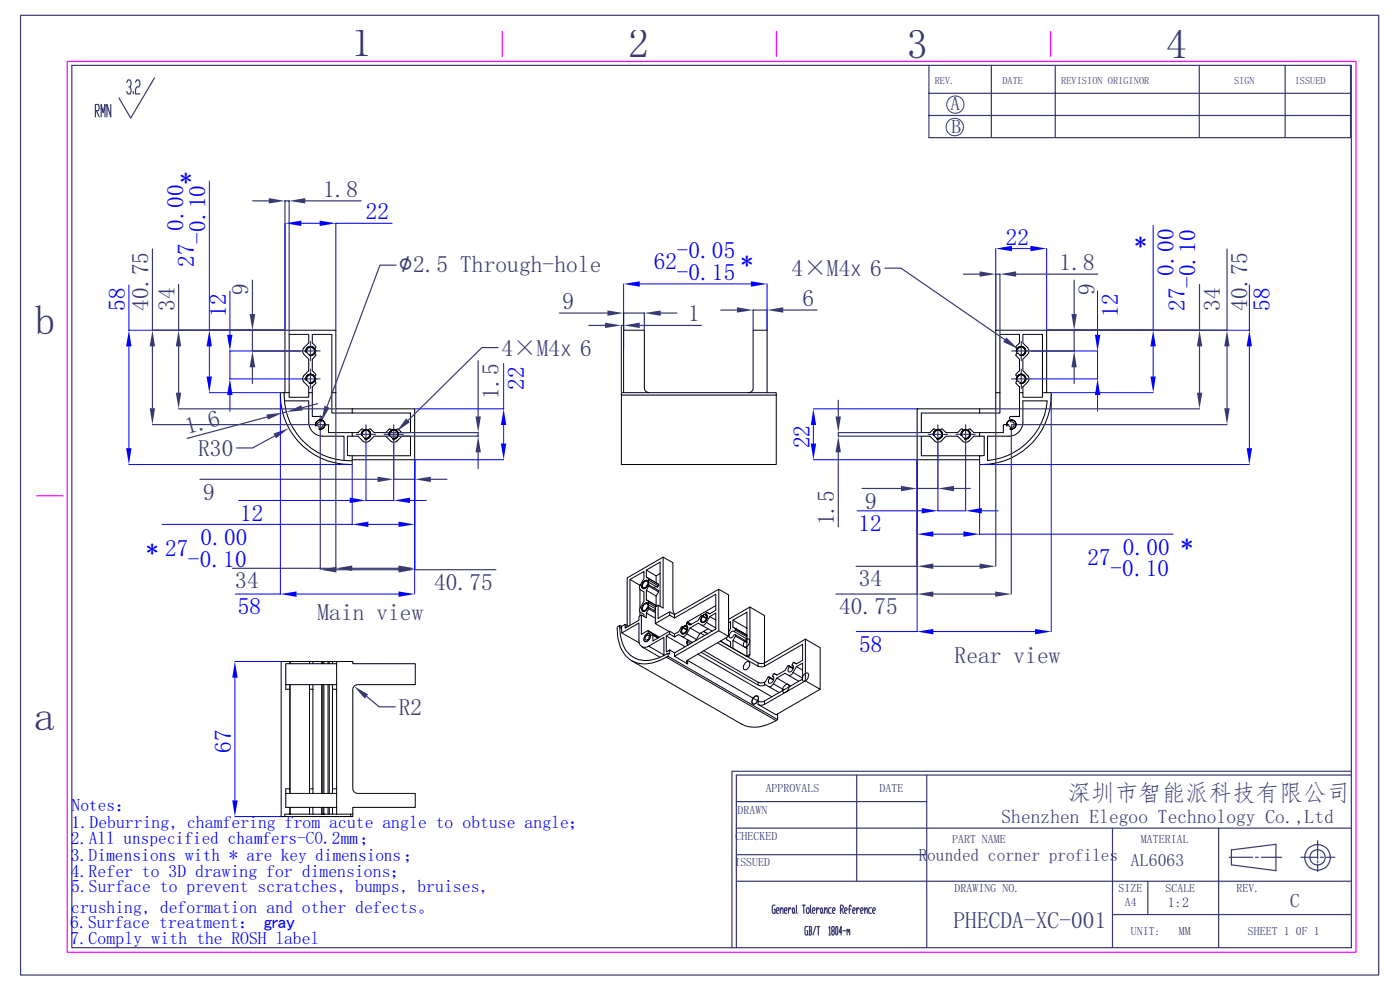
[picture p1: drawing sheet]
<svg xmlns="http://www.w3.org/2000/svg" width="297mm" height="210mm" viewBox="0 0 297 210" stroke-linecap="round" stroke-linejoin="round" font-family="sans-serif">
<g fill="none" stroke="#393972" stroke-width=".25">
<path d="M4.4 3.2h288.1v203.6h-288.1zM15.2 13.9h271.5v187.1h-271.5zM26.9 17.5l.2-.5h.5l.2 .9-.2 .5h-.3M27.6 18.4l.2 .5-.2 1h-.5l-.2-.5M28.3 19.4v.5M28.7 17.5l.3-.5h.5l.2 .9-.2 .5h-.5l-.3 .5v1h1M32.8 16.5l-5.1 8.5-2.5-4.2M197.1 13.9v15.3h89.4v-15.3M197.1 19.8h89.4M210.3 13.9v15.3M223.9 13.9v15.3M254.4 13.9v15.3"/>
<path d="M272.6 13.9v15.3M20.2 23.5h.7l.1-.4-.1-.9h-.7v2.6M20.4 23.5l.6 1.3M21.5 24.8v-2.6l.4 1.7 .4-1.7v2.6M23.5 22.2v2.6l-.8-2.6v2.6M197.1 24.5h89.4M156.2 175.7h130.5M156.2 170h40.4M181.7 164.4v22.5M196.6 164.4v36.6M236 175.7v25.3M258.5 175.7v25.3"/>
<path d="M279.5 178.3v3.9M286.7 163.6h-131.4v37.4M286.7 164.4h-130.5v36.6M156.2 186.9h130.5M156.2 181.3h40.4M164.4 192h-.4l-.2 .3v1.1l.2 .3h.4v-.8h-.1M164.7 193.2h.4l.2-.3-.2-.3h-.3l-.1 .3v.5l.1 .3h.3M165.5 193.2l.3-.6h.2l.1 1.1M165.5 192.6v1.1M166.4 193.2h.4l.2-.3-.2-.3h-.3l-.1 .3 .1 .8h.3M167.3 192.6v1.1M167.8 192.9l-.1-.3h-.2l-.2 .6"/>
<path d="M168.2 192.6h.2l.1 .3-.1 .8h-.2l-.1-.3zM168.5 193.4l.2 .3M169 192l.1 1.7M170.2 192h.6M170.5 192v1.7M171.2 192.6h.3l.2 .3v.5l-.2 .3h-.3l-.1-.3v-.5zM171.3 196.5h-.4l-.1 .3 .1 1.5h.4v-.9h-.1M171.6 196.5h.4l.2 .3-.2 .6M171.7 197.4h.3l.2 .6-.2 .3h-.4M171.7 196.5v1.8M171.9 192v1.4l.2 .3M172.3 193.2h.5l.1-.3-.1-.3h-.3l-.2 .3v.5l.2 .3h.3"/>
<path d="M173 196.5l-.5 1.8M173.2 192.6v1.1M173.3 196.5h.6M173.6 196.5v1.8M173.8 192.9l-.1-.3h-.2l-.3 .6M174.2 192.6l.3 .3v.5l-.2 .3-.2-.3zM174.5 193.4l.1 .3M174.9 193.2l.4-.6 .2 1.1M174.9 192.6v1.1M175.9 196.8l.1-.3v1.8M175.9 198.3h.2M176.3 192.6h-.4l-.1 .3 .1 .8h.4"/>
<path d="M176.6 197.4l-.2-.6 .2-.3h.3l.1 .6-.1 .3h-.3l-.2 .3 .2 .6h.3l.1-.3-.1-.6M176.6 193.2h.4l.2-.3-.2-.3h-.3l-.1 .3 .1 .8h.3M177.4 196.5h.2l.1 .3-.1 1.5h-.2l-.1-.3zM178.3 192.9h.4l.2-.3-.2-.6h-.4v1.7M178.5 192.9l.4 .8M178.6 197.7h-.6l.4-1.2v1.8M178.9 197.4h.5M179.2 193.2h.4l.1-.3-.1-.3h-.3l-.1 .3v.5l.1 .3h.3M179.7 197.4l.1-.3 .2 .6M179.7 197.1v1.2M180 197.4l.1-.3 .2 1.2M180 192.9h.5"/>
<path d="M180.6 192.3l-.1-.3h-.2l-.1 1.7M180.9 193.2h.4l.1-.3-.1-.3h-.3l-.1 .3 .1 .8h.3M181.7 192.6v1.1M182.3 192.9l-.1-.3h-.2l-.3 .6M182.6 193.2h.4l.1-.3-.1-.3h-.3l-.1 .3 .1 .8h.3M183.4 193.2l.5-.6 .1 1.1M183.4 192.6v1.1M184.9 192.6h-.5l-.1 .3 .1 .8h.5M185.1 193.2h.4l.2-.3-.2-.3h-.2l-.2 .3v.5l.2 .3h.2M236 194h50.7M243.5 186.9v7.1M260.8 181.8h4.9"/>
<path d="M261.2 180.3l9.5-1.2v5.6l-9.5-1.2zM266.4 181.8h.6M267.6 181.8h4.3M276 181.8h3.5M279.5 182.6v.4M279.5 183.4v1.5M280.1 181.8h.7M281.3 181.8h1.9"/>
<circle cx="279.5" cy="181.9" r="1.63"/>
<circle cx="279.5" cy="181.9" r="2.72"/>
</g>
<path d="M14.3 13h273.4v189h-273.4zM106.6 6.7v5.3M164.7 6.7v5.3M222.9 6.7v5.3M7.7 105.2h5.7" fill="none" stroke="#f0f" stroke-width=".25"/>
<g fill="none" stroke="#393972" stroke-width=".21">
<circle cx="202.6" cy="27" r="1.87"/>
<circle cx="202.7" cy="22.2" r="1.85"/>
</g>
<g fill="none" stroke="#000" stroke-width=".21">
<path d="M60.3 83.3h1M60.3 85h5.2v4.6a2.98 2.98 0 0 0 3 2.9h4.5v5.2M60.5 83.3v-13.3h10.7v13.3M61.3 83.3v1h4.2v-1h.8v5l2 .1-.2 1.1a.61 .61 0 0 0-.7 .5 .61 .61 0 0 0 .5 .7 .61 .61 0 0 0 .7-.6h1l.1 1.7h5v.7M61.3 83.3v-12.4h4.2v1.9l-1 1a.97 .97 0 0 0 0 1.4l1 1v2.4l-1 1.1a.97 .97 0 0 0 0 1.4l1 1v1.2M66.3 83.3v-1.2l.7-1-.5-.3a.8 .8 0 0 1-1.2 .2 .8 .8 0 0 1 0-1.3 .8 .8 0 0 1 1.2 .3l.5-.4-.7-1v-2.4l.7-.9-.5-.4a.8 .8 0 0 1-1.2 .2 .8 .8 0 0 1 0-1.2 .8 .8 0 0 1 1.2 .2l.5-.4-.7-.9v-1.9h4.1v12.4M70.4 83.3v4.3h4.3M70.4 83.3h.8M71.2 83.3v3.4h3.5M73.7 92.5h2.2l1.1 1a.97 .97 0 0 0 1.4 0l1-1h2.4l1 1a.97 .97 0 0 0 1.4 0l1.1-1h1.8v4.2l-13.4-.1zM74.7 96.7v1.8a14.8 14.8 0 0 1-15.2-15.2h.8a13.9 13.9 0 0 0 14.4 14.4M74.7 87.6h12.4v4.2h-1.8l-1-.8-.4 .4a.82 .82 0 0 1 .3 1.3 .82 .82 0 0 1-1.3 0 .82 .82 0 0 1 .2-1.3l-.3-.4-1 .8h-2.4l-1-.8-.3 .4a.82 .82 0 0 1 .2 1.3 .82 .82 0 0 1-1.3 0 .82 .82 0 0 1 .3-1.3l-.4-.4-1 .8h-1.2"/>
<path d="M74.7 86.7h13.3v10.8h-13.3M74.7 86.7v.9M140.7 118.2l-7.6 4.4v10.1M131.5 133.1a7 7 0 0 0 3.1 6.5 6.9 6.9 0 0 0 6.8-.8l.3-.2v.6l-.3 .2M131.5 133.1v-.4l-.6 .3a7.7 7.7 0 0 0 3.1 7.2 7 7 0 0 0 6.8-.5l.6-.3M131.5 133.1l.4 .2v1l3.7 2.1M131.5 132.7l.4 .2M131.9 132.9l.7-.5v.8l3-1.6v-.8l.5-.3v4.1l1.3-.8 .1 .1M131.9 132.9v.4M131.9 134.3l3.7-2.2v3.7a1.3 1.3 0 0 0 .6 1.3 1.3 1.3 0 0 0 1.4 0M132.6 132.4l.7 .4M132.6 132.8l.4 .2"/>
<path d="M133.6 122.9l2.2 1.2M135.8 124.1v.1M135.8 125v4.1M135.8 129.8v.8M135.8 124.1h.1M136.1 130.5l1 .5v-1l1.9 1.1M136.1 137.2l3.9 2.2M136.6 128.2l.5-.3h.2a1.16 1.16 0 0 1-.9 1.8 .98 .98 0 0 1 .2-1.5zM136.6 123.4l.5-.3h.2a1.12 1.12 0 0 1-.9 1.7 .98 .98 0 0 1 .2-1.4zM136.6 123.4l.5-.3h.2a1.12 1.12 0 0 1-.9 1.7 1.12 1.12 0 0 1 .9-1.7 1.12 1.12 0 0 1-.9 1.7 .98 .98 0 0 1 .2-1.4zM136.6 130.8v-.5l-.7-.4a.79 .79 0 0 1 0-1.1l.7-1.3v-2l-.7-.4a.86 .86 0 0 1 0-1.1l.7-1.3v-1.5l-3 1.7v9.7M137 134.6l.5-.2h.3a1.12 1.12 0 0 1-1 1.7 1.04 1.04 0 0 1 .2-1.5z"/>
<path d="M137.1 127.2l2.3 1.4-1.8-1.1M137.1 125.2l2.1 1.2v2M137.1 120.9l2.1 1.3 .8-.5M137.1 122.4l2.6 1.5M137.3 128.2l1.7 .9M137.4 134.7l.4 .2M137.5 133.8l2.4 1.4M137.5 133.9l-.1 .8a.63 .63 0 0 0-.5 .4 .63 .63 0 0 0 .2 .7l.5-.3 .1-.5 .7-.4 .1 .1M137.5 133.9l2.3 1.3M137.6 123l-.3 .3a.85 .85 0 0 0-1 1.1 .5 .5 0 0 0 .6 .3 .5 .5 0 0 0 .3-.5l.1-.2h.3v.3M137.6 127.9l-.3 .3a.82 .82 0 0 0-.8 .2 .82 .82 0 0 0-.2 .9 .5 .5 0 0 0 .6 .2 .5 .5 0 0 0 .3-.5l.1-.2h.3v.3M137.6 123l2.1 1.3-.3 .3-2.1-1.3"/>
<path d="M137.6 127.9l1.5 .8M137.6 137.1l3.2-1.9v3.8M137.6 122.7l-.5-.3v-1.5l2.9-1.7v9.4M137.6 122.7v.3M137.6 124.3l-.5 .9v2l.5 .3M137.6 127.5v.4M137.6 124.3l2.1 1.2-.5 .9M137.6 124.1l2.1 1.1v.3M137.6 122.7l2.1 1.2v.4M137.6 128.8l1.4 .9M137.6 129.1l-.5 .9M137.6 137.1l3.2 1.8"/>
<path d="M137.6 129.1l1.4 .8M138.5 134.6l1.1 .7M138.5 134.7v1.3l3.6-2.1v.6l-.7 .4v3.4l.7-.4M138.5 134.7l1 .7M139 129.3l-.3 .2M139.2 122.2v1.4M139.2 124.4l-.5 .3M139.6 128.4l1.1 .6v-10.8l2 1.2v10l.5 1M141.4 139.4l23.2 13.5 .4-.3M141.4 134.9l3.9 2.3M141.7 139.2l23.3 13.4v-1.2M142.1 137.9v.9l-.4-.2"/>
<path d="M142.1 137.9l1 .6M142.1 134.5l1 .6M142.1 133.9l1 .6M142.1 129.8v.7M143.1 139.2l9.4-5.4 2.1 1.2-8.7 5a.44 .44 0 0 0-.3 .4 .44 .44 0 0 0 .3 .4zM143.1 131.1l-1-.6-3.1 1.8 2.9 1.7M143.1 130.4l-1-.6-2.5 1.4v-2.8l-.6 .4v3.5M144.7 135l2.2 1.3M144.7 133h-.2l-.5 1-.9 .5v.6l.9-.5 .7 .4M144.7 133l1 .5-1-.5M144.9 133l.3-.2 .5-.1a1.12 1.12 0 0 1-1 1.7 .96 .96 0 0 1 .2-1.4zM144.9 133.2l.8 .4"/>
<path d="M145.5 132.9l.2 .1M145.7 134.4a.81 .81 0 0 1-1 .6M145.8 136l.1 .1M145.8 131.9l.1 .1M145.8 132l.8 .4-.7-.4M145.9 132.3l-.3 .1-.1 .5a.82 .82 0 0 1 .2 .8 .82 .82 0 0 1-.7 .6 .5 .5 0 0 1-.5-.4 .5 .5 0 0 1 .3-.5l.1-.2-.2-.2M145.9 132v.3M145.9 136.1v.6M145.9 132.3l.5 .3M145.9 136.1l.7 .4M146 135.8l-.1 .1a.47 .47 0 0 0-.3 .5 .47 .47 0 0 0 .4 .4M146.4 133.2l2.1 1.2 1.7-1"/>
<path d="M147.7 135.7l-.1 .2M148 138.8l15.7 9M148.5 134.4l-.8 1.3-2-1.3M148.6 134.3l.9 .5M148.8 138.4l12 6.9a1.38 1.38 0 0 0 1.5-.1l.8 .5M148.8 132.6l-.7-.4-1.7 1-.7 1.2M148.8 132.6l2.3 1.2M148.9 130.5l1 .6-1-.5M148.9 130.6l-.3 .1-.5 .9-1.7 1-.5-.3M149.1 130.8l.8 .4M149.1 130.6l.5-.3h.3a1.12 1.12 0 0 1-1.1 1.7 1.04 1.04 0 0 1 .3-1.4zM149.3 138l11.5 6.7v.6"/>
<path d="M149.3 133.9l.8 .5M149.6 130.5l.3 .1M149.9 132l.7-1.2 1.2-.8v3.4l-8.7 5.1v.7M149.9 132a.87 .87 0 0 1-1.1 .6M149.9 132l1.9 1.2M150 129.9l-.2 .1-.2 .5a.81 .81 0 0 1 .2 .9 .81 .81 0 0 1-1 .4v-.3l.3-.7-.2-.2M150 129.9l.6 .3 1.2-.8v-3.3l-8.7 5v-.7l9.4-5.4v8.8M150 129.9l.6 .3M150.6 130.8l1.2 .7M151.8 133.4v.1M151.8 128.5l-5.9 3.4-.3 .5M152.2 136.3l8.6 5"/>
<path d="M152.5 125l2.1 1.2v8.8M154.1 135.3l.2 .4 .7 .4v1.2M154.6 132.1l.4-.2v1.4l-.4 .8M155.5 135.8l3 1.7M155.5 131.6l3 1.6M155.5 133l3 1.7-2.5-1.4M155.7 134l2.8 1.5M156 133.7l-.3 .3a.88 .88 0 0 0-1 1.1 .52 .52 0 0 0 .6 .2 .52 .52 0 0 0 .4-.5v-.2h.3v.3M156 133.7l2.5 1.4M156 133.3l-.5-.3v-1.4l3-1.7v9.3M156 133.3v.4M156 134.9l-.5 .9v1.8"/>
<path d="M156 134.7l2.5 1.4M156 134.9l2.5 1.4M158.1 135.8l.3-.2 .5-.1a1.12 1.12 0 0 1-1 1.7 .96 .96 0 0 1 .2-1.4zM158.5 135.7l-.3 .2M159.1 138.8l-.6 .4M159.1 128.8l-4.5 2.6M170.9 135.6l3.1 1.8v8.8M170.9 135.6v8.8M170.9 135.6l-8.7 5M134 140.2l23.3 13.4a7 7 0 0 0 6.7-.4l.6-.3M145.8 140.1h.1M145.9 140.1v.7"/>
<path d="M145.9 140.1l14.9 8.6M158.1 140.6l.5-.3 .3 .1a1.12 1.12 0 0 1-1 1.7 .98 .98 0 0 1 .2-1.5zM159.9 147.9l.5-.3h.3a1.14 1.14 0 0 1-1 1.7 .98 .98 0 0 1 .2-1.4zM160.8 148.7v.7l3.8 2.2 9.4-5.4-3.1-1.8-8.7 5-.4 .2-1-.2M160.8 148.7l.4 .2 1-.2M160.8 144.7l.4 .1 1-.1M160.8 140.6l.4 .1 1-.1M162.2 140.6v-10l-3.1-1.8v10a.45 .45 0 0 1-.2 .4 .45 .45 0 0 1-.5 0l-5.6-3.2 8 4.6v.7M162.2 140.6v.7M162.2 144.7v.6M162.2 148.7v.7M163.1 143.6l1 .6-.9-.6"/>
<path d="M163.1 145.7l2.2 1.2M163.2 143.6l-.3 .1-.7 1M163.3 143.8l.8 .5M163.9 143.5l.2 .1M164.1 145.1a1 1 0 0 1-1 .6M164.1 145.1l2.2 1.2M164.3 142.9l-.3 .1-.1 .5a.71 .71 0 0 1 .3 .7 .71 .71 0 0 1-.5 .6 .41 .41 0 0 1-.5 .1 .41 .41 0 0 1-.2-.5l.3-.6-.1-.2M164.3 142.9l.5 .3M164.8 143.8l2.9 1.7M166.5 145.4l.2-.2h.5a1.14 1.14 0 0 1-1 1.7 1.06 1.06 0 0 1 .3-1.5zM167.3 143.2l-.8-.4-1.7 1-.7 1.3M167.3 143.2l2.2 1.3"/>
<path d="M167.3 141.2h-.2l-.6 1-1.7 1-.5-.3M167.3 141.2l1 .6-1-.6M167.5 141.4l.7 .4M168 141.1l.2 .1M168.2 142.6l.8-1.2 1.3-.7v3.3l-8.1 4.7M168.2 142.6a.81 .81 0 0 1-.9 .6M168.2 142.6l2.1 1.2M168.3 141.4l-.3 .2M168.4 140.5l.6 .3 1.3-.7v-3.4l-8.1 4.6-.4 .2-1-.2M168.4 140.5l-.2 .2-.2 .4a.82 .82 0 0 1 .3 .8 .82 .82 0 0 1-.7 .6 .5 .5 0 0 1-.5-.3 .5 .5 0 0 1 .2-.6l.2-.2-.2-.2M168.4 140.5l.6 .3M169 141.4l1.3 .7"/>
<path d="M170.6 143l.3-.2h.5a1.12 1.12 0 0 1-1 1.7 .98 .98 0 0 1 .2-1.5z"/>
</g>
<path d="M44.4 38.4v31.6h16M44.4 73.5v6.4M44.4 83.3h15" fill="none" stroke="#00f" stroke-width=".21"/>
<g fill="#00f">
<path d="M43.8 79.9h1.2l-.6 3.4z"/>
<path d="M44.4 70l.6 3.5h-1.2z"/>
</g>
<path d="M74.7 98.6v12.6h-40.3M88 97.6v13.6M78.1 111.2h6.4" fill="none" stroke="#00f" stroke-width=".21"/>
<g fill="#00f">
<path d="M84.5 110.6l3.5 .6-3.5 .6z"/>
<path d="M74.7 111.2l3.4-.6v1.2z"/>
</g>
<path d="M67.9 92v28.8M88 97.6v23.2h17.2M71.4 120.8h13.1" fill="none" stroke="#393972" stroke-width=".25"/>
<g fill="#393972">
<path d="M67.9 120.8l3.5-.5v1.1z"/>
<path d="M84.5 120.3l3.5 .5-3.5 .6z"/>
</g>
<path d="M53.6 42.6h3.4M64.8 42.6h11.8M60.5 70v-27.4h.8v28.3" fill="none" stroke="#393972" stroke-width=".25"/>
<g fill="#393972">
<path d="M57 42l3.5 .6-3.5 .6z"/>
<path d="M61.3 42.6l3.5-.6v1.2z"/>
</g>
<path d="M101.4 76.5v11.8M81.9 91.8h19.5v.7h-19.5M101.4 96v3.4" fill="none" stroke="#393972" stroke-width=".25"/>
<g fill="#393972">
<path d="M101.4 92.5l.6 3.5h-1.1z"/>
<path d="M100.9 88.3h1.1l-.6 3.5z"/>
</g>
<path d="M58.3 92.5l-4.7 2.5h-3.4" fill="none" stroke="#393972" stroke-width=".25"/>
<path d="M58 92l3.3-1.2-2.8 2.2z" fill="#393972"/>
<path d="M56.6 88.5l-16.9 4.5M60.7 87.3l-.7 .2M67.4 85.6l-3.3 .9" fill="none" stroke="#393972" stroke-width=".25"/>
<g fill="#393972">
<path d="M60.7 87.4l3.2-1.4 .3 1.1z"/>
<path d="M56.5 87.9l3.5-.3-3.2 1.4z"/>
</g>
<path d="M106.8 77.1v9.6h-18.8M88 97.5h18.8M106.8 90.2v3.9" fill="none" stroke="#00f" stroke-width=".21"/>
<g fill="#00f">
<path d="M106.3 94.1h1.1l-.6 3.4z"/>
<path d="M106.8 86.7l.6 3.5h-1.1z"/>
</g>
<path d="M48.8 61.7v9.3M63.8 74.4h-15v6h15M48.8 83.8v3.4" fill="none" stroke="#00f" stroke-width=".21"/>
<g fill="#00f">
<path d="M48.8 80.4l.5 3.4h-1.1z"/>
<path d="M48.2 71h1.1l-.5 3.4z"/>
</g>
<path d="M77.6 94.2v12h5.9v-12M50.6 106.2h23.6M87 106.2h3.4" fill="none" stroke="#00f" stroke-width=".21"/>
<g fill="#00f">
<path d="M83.5 106.2l3.5-.6v1.1z"/>
<path d="M74.2 105.6l3.4 .6-3.4 .5z"/>
</g>
<path d="M71.2 86.8v33.7h-21.9M88 97.6v22.9M74.7 120.5h9.8" fill="none" stroke="#393972" stroke-width=".25"/>
<g fill="#393972">
<path d="M84.5 120l3.5 .5-3.5 .6z"/>
<path d="M71.2 120.5l3.5-.5v1.1z"/>
</g>
<path d="M37.9 60.4v9.6h22.5M37.9 73.5v9.8M37.9 86.7h33.3" fill="none" stroke="#393972" stroke-width=".25"/>
<g fill="#393972">
<path d="M37.3 83.3h1.1l-.5 3.4z"/>
<path d="M37.9 70l.5 3.5h-1.1z"/>
</g>
<path d="M83.5 94.2v7.5h4.5v-4.1M42.4 101.7h37.7M91.4 101.7h3.4" fill="none" stroke="#393972" stroke-width=".25"/>
<g fill="#393972">
<path d="M88 101.7l3.4-.6v1.2z"/>
<path d="M80.1 101.1l3.4 .6-3.4 .6z"/>
</g>
<path d="M53.6 59.4v7.2M53.6 77.9v3.4M60.4 70h-6.8v4.4h10.2" fill="none" stroke="#393972" stroke-width=".25"/>
<g fill="#393972">
<path d="M53.6 74.4l.5 3.5h-1.1z"/>
<path d="M53 66.6h1.1l-.5 3.4z"/>
</g>
<path d="M27.3 60.4v9.6h33.1M27.3 73.5v21.6M27.3 98.5h46.9" fill="none" stroke="#00f" stroke-width=".21"/>
<g fill="#00f">
<path d="M26.8 95.1h1.1l-.6 3.4z"/>
<path d="M27.3 70l.6 3.5h-1.1z"/>
</g>
<path d="M59.5 83.8v42.2h-9.6M88 97.6v28.4M62.9 126h21.6" fill="none" stroke="#00f" stroke-width=".21"/>
<g fill="#00f">
<path d="M84.5 125.5l3.5 .5-3.5 .6z"/>
<path d="M59.5 126l3.4-.5v1.1z"/>
</g>
<path d="M60.5 47.4v22.6M63.9 47.4h3.9M83.2 47.4h-12v22.6" fill="none" stroke="#00f" stroke-width=".21"/>
<g fill="#00f">
<path d="M60.5 47.4l3.4-.6v1.1z"/>
<path d="M67.8 46.8l3.4 .6-3.4 .5z"/>
</g>
<path d="M105.7 73.7h-3.5l-15.6 15.5" fill="none" stroke="#393972" stroke-width=".25"/>
<path d="M86.1 88.8l.9 .8-2.9 2z" fill="#393972"/>
<path d="M84 56.2h-3.4l-11.2 30.1" fill="none" stroke="#393972" stroke-width=".25"/>
<path d="M68.8 86l1.1 .5-1.7 3z" fill="#393972"/>
<path d="M32.3 52.8v17.2h28.1M32.3 73.5v13.1M32.3 90.1h33.7" fill="none" stroke="#393972" stroke-width=".25"/>
<g fill="#393972">
<path d="M31.8 86.6h1.1l-.6 3.5z"/>
<path d="M32.3 70l.6 3.5h-1.1z"/>
</g>
<path d="M65.9 72.4v2h-2.1M65.9 78.3v2.1h-2.1M67.9 74.4h-2v2.1M67.9 80.4h-2v2M67.9 88.2v1.9h-1.8M69.8 90.1h-1.9v1.8M77.6 90.1v2h-2M79.7 92.1h-2.1v2.1M83.5 90.1v2h-2M85.6 92.1h-2.1v2.1M77.8 147.7l2.6 2.2h3.5" fill="none" stroke="#393972" stroke-width=".25"/>
<g fill="none" stroke="#000" stroke-width=".21">
<path d="M64.9 74.7a.98 .98 0 0 1 .9-1.2 .98 .98 0 0 1 1.1 1.1 .98 .98 0 0 1-1.3 .8M64.9 80.6a.99 .99 0 0 1 .9-1.2 .99 .99 0 0 1 1.1 1 .99 .99 0 0 1-1.3 .9M67 90.3a.99 .99 0 0 1 .9-1.2 .99 .99 0 0 1 1 1 .99 .99 0 0 1-1.2 .9M76.7 92.4a.97 .97 0 0 1 .9-1.2 .97 .97 0 0 1 1 1 .97 .97 0 0 1-1.2 .9M82.6 92.4a.97 .97 0 0 1 .8-1.2 .97 .97 0 0 1 1.1 1 .97 .97 0 0 1-1.2 .9M60.6 140.8h10.8v4.4h-10.8zM60.6 145.2v1h.9v-1v23.1v-1h-.9v1M61.5 140.3v.5M65.7 145.2v1h.7M65.7 140.3h-6.1v32.9h.8M65.7 146.2v21.1M66.4 140.3h-.7v.5"/>
<path d="M66.4 140.3v.5M66.4 145.2v23.1M66.4 140.3h4.1M68.2 140.3v.5M68.2 145.2v23.1M68.5 140.3v.5M68.5 145.2v23.1M68.7 140.3v.5M68.7 145.2v23.1M69.6 140.3v.5M69.6 145.2v23.1M69.8 140.3v.5"/>
<path d="M69.8 145.2v23.1M70.5 145.2v1h.9M70.5 146.2v21.1M71.4 140.3h-.9v.5M71.4 140.3h3.4v.5h13.3v4.4h-12.2a1.01 1.01 0 0 0-1.1 1v21.1a1.01 1.01 0 0 0 1.1 1h12.2v3h-13.3v1.4h-3.4M71.4 140.3v.5M71.4 145.2v27.5M61.5 172.7h-1.1v.5M61.5 171.3v1.4M61.5 172.7h4.2M65.7 171.3v1.4h.7M66.4 167.3h-.7v1"/>
<path d="M66.4 171.3v1.4M66.4 172.7h3.2M68.2 171.3v1.4M68.5 171.3v1.4M68.7 171.3v1.4M69.6 171.3v1.4M69.8 171.3v1.4h-.2M69.8 172.7h.7M70.5 171.3v1.4h.9M71.4 168.3h-10.8v3h10.8M71.4 167.3h-.9v1M74.4 172.7v.5h-14"/>
<path d="M74.8 172.7v.5h-.4"/>
</g>
<path d="M75.1 145.6l3 1.7-.7 .9z" fill="#393972"/>
<path d="M49.8 140.3h9.8M49.8 143.7v26.1M49.8 173.2h9.8" fill="none" stroke="#00f" stroke-width=".21"/>
<g fill="#00f">
<path d="M49.8 140.3l.6 3.4h-1.1z"/>
<path d="M49.3 169.8h1.1l-.6 3.4z"/>
</g>
<path d="M131.8 83.3h32.9v.5h-32.9zM131.8 83.8v14.7h32.9v-14.7M132.3 83.3v-13.3h4.4v12.3a1.01 1.01 0 0 0 1 1M158.8 83.3a.94 .94 0 0 0 1-1v-12.3h2.9v13.3" fill="none" stroke="#000" stroke-width=".21"/>
<path d="M118.7 66.4h10.2M132.3 70v-3.6h4.4v3.6M140.2 66.4h3.4" fill="none" stroke="#393972" stroke-width=".25"/>
<g fill="#393972">
<path d="M136.7 66.4l3.5-.5v1.1z"/>
<path d="M128.9 65.9l3.4 .5-3.4 .6z"/>
</g>
<path d="M124.9 69h3.5M132.3 70v-1h-.5v14.3M135.7 69h13.1" fill="none" stroke="#393972" stroke-width=".25"/>
<g fill="#393972">
<path d="M128.4 68.4l3.4 .6-3.4 .6z"/>
<path d="M132.3 69l3.4-.6v1.2z"/>
</g>
<path d="M152.9 65.8h3.4M159.8 70v-4.2h2.9v4.2M166.2 65.8h7.2" fill="none" stroke="#393972" stroke-width=".25"/>
<g fill="#393972">
<path d="M156.3 65.2l3.5 .6-3.5 .5z"/>
<path d="M162.7 65.8l3.5-.6v1.1z"/>
</g>
<path d="M132.3 60.2v13.4M135.7 60.2h23.6M162.7 60.2v9.8" fill="none" stroke="#00f" stroke-width=".21"/>
<g fill="#00f">
<path d="M132.3 60.2l3.4-.5v1.1z"/>
<path d="M159.3 59.7l3.4 .5-3.4 .6z"/>
</g>
<path d="M195.5 92.5h1.8l1 1a.97 .97 0 0 0 1.4 0l1-1h2.5l1 1a.97 .97 0 0 0 1.4 0l1-1h2.2v4.1l-13.3 .1zM207.8 87.6h-12.3v4.2h1.8l.9-.8 .4 .4a.83 .83 0 0 0-.2 1.3 .83 .83 0 0 0 1.2 0 .83 .83 0 0 0-.2-1.3l.4-.4 .9 .8h2.5l.9-.8 .4 .4a.83 .83 0 0 0-.3 1.3 .83 .83 0 0 0 1.3 0 .83 .83 0 0 0-.2-1.3l.4-.4 .9 .8h6.3v-1.7h1.1a.6 .6 0 0 0 .6 .6 .6 .6 0 0 0 .5-.7 .6 .6 0 0 0-.7-.5l-.2-1.1 2.1-.1v-5h.7v1h4.1v-1h1.9a14.7 14.7 0 0 1-15.2 15.2v-1.8M207.8 87.6h4.3v-4.3h-.9v3.4h-16.6v10.8h13.2M207.8 86.7v.9M207.8 91.8v.7M211.2 83.3v-13.3h10.8v13.3M212.1 83.3v-12.4h4.2v1.9l-.8 .9 .4 .4a.8 .8 0 0 1 1.3-.2 .8 .8 0 0 1 0 1.2 .8 .8 0 0 1-1.3-.2l-.4 .4 .8 .9v2.4l-.8 1 .4 .4a.8 .8 0 0 1 1.3-.3 .8 .8 0 0 1 0 1.3 .8 .8 0 0 1-1.3-.2l-.4 .3 .8 1v1.2M217 85h5.2a13.9 13.9 0 0 1-12.7 12.7v-5.2h4.6a3 3 0 0 0 2.9-2.9zM217 83.3v-1.2l1-1a.97 .97 0 0 0 0-1.4l-1-1.1v-2.4l1-1a.97 .97 0 0 0 0-1.4l-1-1v-1.9h4.1v12.4" fill="none" stroke="#000" stroke-width=".21"/>
<path d="M172.6 86.7h21.9M172.6 97.5h21.9M172.6 90.2v3.9" fill="none" stroke="#00f" stroke-width=".21"/>
<g fill="#00f">
<path d="M172.6 86.7l.5 3.5h-1.1z"/>
<path d="M172 94.1h1.1l-.5 3.4z"/>
</g>
<path d="M211.2 52.7v17.3M214.7 52.7h3.9M222 52.7v17.3" fill="none" stroke="#00f" stroke-width=".21"/>
<g fill="#00f">
<path d="M211.2 52.7l3.5-.6v1.2z"/>
<path d="M218.6 52.1l3.4 .6-3.4 .6z"/>
</g>
<path d="M194.6 97.6v36.4h-12.9M223 83.8v50.2M198 134h21.6" fill="none" stroke="#00f" stroke-width=".21"/>
<g fill="#00f">
<path d="M219.6 133.4l3.4 .6-3.4 .6z"/>
<path d="M194.6 134l3.4-.6v1.2z"/>
</g>
<path d="M265 60.4v9.6h-42.9M265 73.5v21.6M208.4 98.5h56.6" fill="none" stroke="#00f" stroke-width=".21"/>
<g fill="#00f">
<path d="M264.5 95.1h1.1l-.6 3.4z"/>
<path d="M265 70l.6 3.5h-1.1z"/>
</g>
<path d="M199 94.2v14.2h5.9v-14.2M181.8 108.4h13.7M208.3 108.4h3.5" fill="none" stroke="#00f" stroke-width=".21"/>
<g fill="#00f">
<path d="M204.9 108.4l3.4-.6v1.1z"/>
<path d="M195.5 107.8l3.5 .6-3.5 .5z"/>
</g>
<path d="M218.7 74.4h14.1v6h-14.1M232.8 61.7v9.3M232.8 83.8v3.4" fill="none" stroke="#00f" stroke-width=".21"/>
<g fill="#00f">
<path d="M232.8 80.4l.6 3.4h-1.1z"/>
<path d="M232.3 71h1.1l-.6 3.4z"/>
</g>
<path d="M227.9 59.4v7.2M222.1 70h5.8v4.4h-9.2M227.9 77.9v3.4" fill="none" stroke="#393972" stroke-width=".25"/>
<g fill="#393972">
<path d="M227.9 74.4l.5 3.5h-1.1z"/>
<path d="M227.3 66.6h1.1l-.5 3.4z"/>
</g>
<path d="M199 94.2v9.4h-4.4v-6M182.9 103.6h8.2M202.4 103.6h3.4" fill="none" stroke="#393972" stroke-width=".25"/>
<g fill="#393972">
<path d="M199 103.6l3.4-.5v1.1z"/>
<path d="M191.1 103.1l3.5 .5-3.5 .6z"/>
</g>
<path d="M194.6 97.6v28.4h-17.3M214.5 90.1v35.9M198 126h13.1" fill="none" stroke="#393972" stroke-width=".25"/>
<g fill="#393972">
<path d="M211.1 125.5l3.4 .5-3.4 .6z"/>
<path d="M194.6 126l3.4-.5v1.1z"/>
</g>
<path d="M194.6 97.6v22.5h-13M211.2 86.8v33.3M198 120.1h9.8" fill="none" stroke="#393972" stroke-width=".25"/>
<g fill="#393972">
<path d="M207.8 119.5l3.4 .6-3.4 .6z"/>
<path d="M194.6 120.1l3.4-.6v1.2z"/>
</g>
<path d="M194.6 97.6v15.7M207.8 98.6v14.7h41.1M198 113.3h6.4" fill="none" stroke="#00f" stroke-width=".21"/>
<g fill="#00f">
<path d="M194.6 113.3l3.4-.6v1.2z"/>
<path d="M204.4 112.7l3.4 .6-3.4 .6z"/>
</g>
<path d="M244.6 47.8v22.2h-22.5M244.6 73.5v6.4M223.1 83.3h21.5" fill="none" stroke="#00f" stroke-width=".21"/>
<g fill="#00f">
<path d="M244.1 79.9h1.1l-.6 3.4z"/>
<path d="M244.6 70l.6 3.5h-1.1z"/>
</g>
<path d="M254.5 60.4v9.6h-32.4M254.5 73.5v9.8M211.3 86.7h43.2" fill="none" stroke="#393972" stroke-width=".25"/>
<g fill="#393972">
<path d="M253.9 83.3h1.2l-.6 3.4z"/>
<path d="M254.5 70l.6 3.5h-1.2z"/>
</g>
<path d="M260.3 52.8v17.2h-38.2M260.3 73.5v13.1M214.6 90.1h45.7" fill="none" stroke="#393972" stroke-width=".25"/>
<g fill="#393972">
<path d="M259.7 86.6h1.2l-.6 3.5z"/>
<path d="M260.3 70l.6 3.5h-1.2z"/>
</g>
<path d="M204.4 58.2h3.4M215.6 58.2h17.3M211.2 70v-11.8h.9v12.7" fill="none" stroke="#393972" stroke-width=".25"/>
<g fill="#393972">
<path d="M207.8 57.6l3.4 .6-3.4 .5z"/>
<path d="M212.1 58.2l3.5-.6v1.1z"/>
</g>
<path d="M177.8 84.9v3.4M177.8 96v15.8M195.4 91.8h-17.6v.7h17.6" fill="none" stroke="#393972" stroke-width=".25"/>
<g fill="#393972">
<path d="M177.2 88.3h1.2l-.6 3.5z"/>
<path d="M177.8 92.5l.6 3.5h-1.2z"/>
</g>
<path d="M187.7 56.9h3.4l22 15.1" fill="none" stroke="#393972" stroke-width=".25"/>
<path d="M213.5 71.6l2.5 2.4-3.2-1.5z" fill="#393972"/>
<path d="M216.7 72.4v2h-2.1M216.7 78.3v2.1h-2.1M218.7 74.4h-2v2.1M199 90.1v2h-2.1M201 92.1h-2v2.1M204.9 90.1v2h-2.1M206.9 92.1h-2v2.1M218.7 80.4h-2v2" fill="none" stroke="#393972" stroke-width=".25"/>
<path d="M215.7 74.7a.98 .98 0 0 1 .9-1.2 .98 .98 0 0 1 1 1 .98 .98 0 0 1-1.2 .9M198 92.4a.97 .97 0 0 1 .9-1.2 .97 .97 0 0 1 1 1 .97 .97 0 0 1-1.2 .9M203.9 92.4a.97 .97 0 0 1 .9-1.2 .97 .97 0 0 1 1 1 .97 .97 0 0 1-1.2 .9M213.6 90.3a.99 .99 0 0 1 .9-1.2 .99 .99 0 0 1 1 1 .99 .99 0 0 1-1.2 .9M215.7 80.6a.98 .98 0 0 1 .8-1.2 .98 .98 0 0 1 1.1 1 .98 .98 0 0 1-1.2 .9" fill="none" stroke="#000" stroke-width=".21"/>
<g font-size="8.8" fill="#393972">
<text x="74.5" y="11.9">1</text>
<text x="133.3" y="12.2">2</text>
<text x="192.4" y="12.2">3</text>
<text x="247.4" y="12.3">4</text>
<text x="7.4" y="70.9">b</text>
<text x="7.2" y="154.8">a</text>
</g>
<text font-size="5.3" fill="#393972" x="84.5" y="57.6">∅2.5 Through-hole</text>
<g font-size="5" fill="#00f">
<text x="38.1" y="39.4">*</text>
<text x="77.6" y="46.5">22</text>
<text x="38.9" y="49" transform="rotate(-90 38.9 49)">0.00</text>
<text x="43.5" y="51.7" transform="rotate(-90 43.5 51.7)">-0.10</text>
<text x="213.4" y="51.9">22</text>
<text x="240.7" y="53">*</text>
<text x="41.1" y="56.6" transform="rotate(-90 41.1 56.6)">27</text>
<text x="138.7" y="57">62</text>
<text x="143.6" y="54.7">-0.05</text>
<text x="143.6" y="59.3">-0.15</text>
<text x="157.2" y="57.1">*</text>
<text x="249" y="58.4" transform="rotate(-90 249 58.4)">0.00</text>
<text x="251.2" y="66" transform="rotate(-90 251.2 66)">27</text>
<text x="253.6" y="61.1" transform="rotate(-90 253.6 61.1)">-0.10</text>
<text x="26.5" y="66" transform="rotate(-90 26.5 66)">58</text>
<text x="47.9" y="67.3" transform="rotate(-90 47.9 67.3)">12</text>
<text x="237.2" y="67.3" transform="rotate(-90 237.2 67.3)">12</text>
<text x="269.3" y="66" transform="rotate(-90 269.3 66)">58</text>
<text x="111.1" y="82.7" transform="rotate(-90 111.1 82.7)">22</text>
<text x="171.7" y="95.1" transform="rotate(-90 171.7 95.1)">22</text>
<text x="50.9" y="110.4">12</text>
<text x="182.1" y="112.6">12</text>
<text x="31" y="118.1">* 27</text>
<text x="42.5" y="115.6">0.00</text>
<text x="230.7" y="119.9">27</text>
<text x="238.2" y="117.6">0.00 *</text>
<text x="39.9" y="120.2">-0.10</text>
<text x="235.6" y="122.2">-0.10</text>
<text x="50.5" y="130.3">58</text>
<text x="182.2" y="138.3">58</text>
<text x="48.9" y="159.8" transform="rotate(-90 48.9 159.8)">67</text>
</g>
<g font-size="5" fill="#393972">
<text x="68.5" y="41.7">1.8</text>
<text x="167.9" y="58.6">4×M4↧6</text>
<text x="224.8" y="57.2">1.8</text>
<text x="31.4" y="65.9" transform="rotate(-90 31.4 65.9)">40.75</text>
<text x="52.7" y="62.5" transform="rotate(-90 52.7 62.5)">9</text>
<text x="119.3" y="65.5">9</text>
<text x="170.3" y="64.9">6</text>
<text x="232.2" y="62.5" transform="rotate(-90 232.2 62.5)">9</text>
<text x="264.6" y="65.9" transform="rotate(-90 264.6 65.9)">40.75</text>
<text x="37" y="66" transform="rotate(-90 37 66)">34</text>
<text x="146" y="68.1">1</text>
<text x="258.8" y="66" transform="rotate(-90 258.8 66)">34</text>
<text x="106.4" y="75.4">4×M4↧6</text>
<text x="105.7" y="84.6" transform="rotate(-90 105.7 84.6)">1.5</text>
<text x="39.8" y="92" transform="rotate(-15 39.8 92)">1.6</text>
<text x="42" y="96.8">R30</text>
<text x="43.1" y="106">9</text>
<text x="183.5" y="107.9">9</text>
<text x="176.9" y="111.4" transform="rotate(-90 176.9 111.4)">1.5</text>
<text x="49.9" y="124.8">34</text>
<text x="92.1" y="125.2">40.75</text>
<text x="182.2" y="124.4">34</text>
<text x="67.4" y="131.4">Main view</text>
<text x="178" y="130.3">40.75</text>
<text x="202.5" y="140.5">Rear view</text>
<text x="84.6" y="151.6">R2</text>
<text x="226.5" y="169.9">深圳市智能派科技有限公司</text>
<text x="202.3" y="196.9">PHECDA-XC-001</text>
</g>
<g font-size="4.1" fill="#393972">
<text x="201.6" y="23.4">A</text>
<text x="201.8" y="28.3">B</text>
<text x="212.5" y="174.6">Shenzhen Elegoo Technology Co.,Ltd</text>
<text x="273.7" y="192.3">C</text>
</g>
<g font-size="3.8" fill="#00f">
<text x="15" y="179.1">2.All unspecified chamfers-C0.2mm；</text>
<text x="15.2" y="175.7">1.Deburring, chamfering from acute angle to obtuse angle；</text>
<text x="15" y="182.7">3.Dimensions with * are key dimensions；</text>
<text x="15" y="186">4.Refer to 3D drawing for dimensions；</text>
<text x="15.1" y="189.2">5.Surface to prevent scratches, bumps, bruises,</text>
<text x="14.9" y="196.8">6.Surface treatment： gray</text>
<text x="15.1" y="193.6">crushing, deformation and other defects。</text>
<text x="15" y="200.2">7.Comply with the ROSH label</text>
</g>
<text font-size="3.8" fill="#393972" x="239.9" y="183.7">AL6063</text>
<text font-size="3.7" fill="#00f" x="15.2" y="172">Notes：</text>
<g font-size="3.7" fill="#393972">
<text x="194.9" y="182.6">R</text>
<text x="196.7" y="182.6">ounded corner profiles</text>
</g>
<text font-size="3" fill="#393972" x="247.8" y="192.4">1:2</text>
<g font-size="2.5" fill="#393972">
<text x="156.5" y="172.7">DRAWN</text>
<text x="162.4" y="168.1">APPROVALS</text>
<text x="186.6" y="168.1">DATE</text>
<text x="156" y="178.2">CHECKED</text>
<text x="202" y="178.8">PART NAME</text>
<text x="242" y="178.8">MATERIAL</text>
<text x="155.8" y="183.7">ISSUED</text>
<text x="202.5" y="189.3">DRAWING NO.</text>
<text x="237.3" y="189.3">SIZE</text>
<text x="247.2" y="189.3">SCALE</text>
<text x="262.3" y="189.3">REV.</text>
<text x="238.6" y="192.3">A4</text>
<text x="239.9" y="198.3">UNIT:</text>
<text x="250.1" y="198.3">MM</text>
<text x="264.8" y="198.3">SHEET 1</text>
<text x="274.9" y="198.3">0F 1</text>
</g>
<g font-size="2.2" fill="#393972">
<text x="198.3" y="17.8">REV.</text>
<text x="212.6" y="17.8">DATE</text>
<text x="225.1" y="17.8">REVISION ORIGINOR</text>
<text x="261.8" y="17.8">SIGN</text>
<text x="274.7" y="17.8">ISSUED</text>
</g>
</svg>
